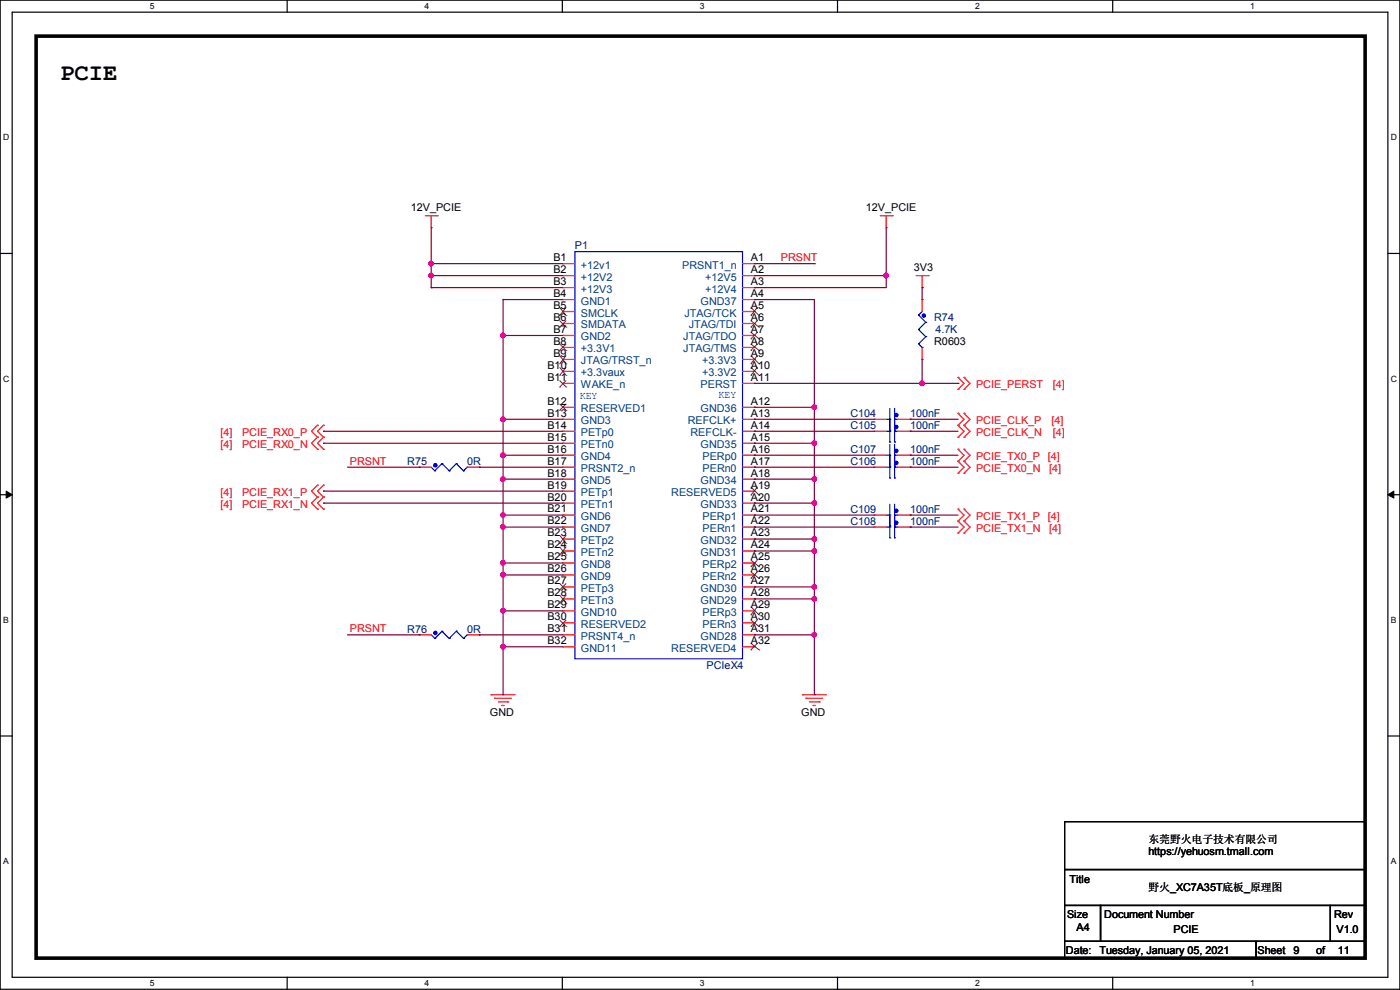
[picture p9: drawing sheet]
<svg xmlns="http://www.w3.org/2000/svg" width="297mm" height="210mm" viewBox="0 0 297 210" stroke-linecap="round" stroke-linejoin="round" font-family="sans-serif">
<path d="M0 0h297v209.8h-297zM2.6 2.6h291.8v204.7h-291.8z" fill="none" stroke="#000" stroke-width=".25"/>
<g fill="#fff">
<path d="M31.7 .3h1v2h-1z"/>
<path d="M31.7 207.6h1v1.9h-1z"/>
</g>
<path d="M60.9 0v2.6M60.9 207.3v2.5" fill="none" stroke="#000" stroke-width=".25"/>
<g fill="#fff">
<path d="M90.1 .3h1v2h-1z"/>
<path d="M90.1 207.6h1v1.9h-1z"/>
</g>
<path d="M119.3 0v2.6M119.3 207.3v2.5" fill="none" stroke="#000" stroke-width=".25"/>
<g fill="#fff">
<path d="M148.5 .3h.9v2h-.9z"/>
<path d="M148.5 207.6h.9v1.9h-.9z"/>
</g>
<path d="M177.7 0v2.6M177.7 207.3v2.5" fill="none" stroke="#000" stroke-width=".25"/>
<g fill="#fff">
<path d="M206.8 .3h1v2h-1z"/>
<path d="M206.8 207.6h1v1.9h-1z"/>
</g>
<path d="M236.1 0v2.6M236.1 207.3v2.5" fill="none" stroke="#000" stroke-width=".25"/>
<g fill="#fff">
<path d="M265.2 .3h1v2h-1z"/>
<path d="M265.2 207.6h1v1.9h-1z"/>
<path d="M.7 28.2h1.2v1.9h-1.2z"/>
<path d="M295.1 28.2h1.2v1.9h-1.2z"/>
<path d="M.7 79.3h1.2v2h-1.2z"/>
<path d="M295.1 79.3h1.2v2h-1.2z"/>
</g>
<path d="M0 53.8h2.6M294.4 53.8h2.6" fill="none" stroke="#000" stroke-width=".25"/>
<g fill="#fff">
<path d="M.7 130.5h1.2v2h-1.2z"/>
<path d="M295.1 130.5h1.1v2h-1.1z"/>
</g>
<path d="M0 104.9h2.6M294.4 104.9h2.6" fill="none" stroke="#000" stroke-width=".25"/>
<path d="M1.3 104.2l1.3 .7-1.3 .8zM294.4 104.9l1.3-.7v1.5z" fill="#000" stroke="#000" stroke-width=".21"/>
<g fill="#fff">
<path d="M.7 181.7h1.2v2h-1.2z"/>
<path d="M295.1 181.7h1.1v2h-1.1z"/>
</g>
<path d="M0 156.1h2.6M294.4 156.1h2.6M225.8 174.3h63.8v10.1h-63.8zM225.8 184.4h63.8v7.7h-63.8zM225.8 192.1h7.7v7.6h-7.7zM225.8 199.7h40.7v3.5h-40.7zM233.5 192.1h48.7v7.6h-48.7zM266.5 199.7h23.1v3.5h-23.1zM282.2 192.1h7.4v7.6h-7.4z" fill="none" stroke="#000" stroke-width=".25"/>
<path d="M7.7 7.7h281.9v195.5h-281.9z" fill="none" stroke="#000" stroke-width=".76"/>
<g fill="none" stroke="#f00" stroke-width=".25">
<path d="M90.2 45.8h2.6M91.5 48.3h.1M91.5 45.8v2.5M92.8 45.8h.1M119.4 55.9h.1M119.4 58.5h.1M119.4 58.5h2.6M119.4 55.9h2.6M157.5 58.5h2.6M157.5 55.9h2.6M160.1 55.9h.1M160.1 58.5h.1"/>
<path d="M186.7 45.8h2.6M188 48.3h.1M188 45.8v2.5M189.3 45.8h.1M194.4 58.5h2.5M195.6 58.5v2.5M196.9 58.5h.1M119.4 61h.1M119.4 63.5h.1M119.4 66.1h.1M119.4 68.6h.1M119.4 71.2h.1"/>
<path d="M119.4 73.7h.1M119.4 76.2h.1M119.4 78.8h.1M119.4 61h2.6M119.4 63.5h2.6M119.4 66.1h2.6M119.4 68.6h2.6M119.4 71.2h2.6M119.4 73.7h2.6M119.4 76.2h2.6M119.4 78.8h2.6M157.5 61h2.6"/>
<path d="M157.5 63.5h2.6M157.5 66.1h2.6M157.5 68.6h2.6M157.5 71.2h2.6M157.5 73.7h2.6M157.5 76.2h2.6M157.5 78.8h2.6M160.1 61h.1M160.1 63.5h.1M160.1 66.1h.1M160.1 68.6h.1M160.1 71.2h.1"/>
<path d="M160.1 73.7h.1M160.1 76.2h.1M160.1 78.8h.1M195.6 61h.1M195.6 63.5h.1M195.6 76.2h.1M195.6 63.5v2.6M195.6 73.7v2.5M67.4 90.2h.1M67.4 92.8h.1M67.4 95.3h.1M67.4 90.2l-1.3 1.3 1.3 1.3"/>
<path d="M67.4 92.8l-1.3 1.2 1.3 1.3M68.6 90.2h.1M68.6 92.8h.1M68.6 95.3h.1M68.6 90.2l-1.2 1.3 1.2 1.3M68.6 92.8l-1.2 1.2 1.2 1.3M88.9 99.1h.1M88.9 99.1h2.6M99.1 99.1h2.5M101.6 99.1h.1M119.4 81.3h.1M119.4 86.4h.1"/>
<path d="M119.4 88.9h.1M119.4 91.5h.1M119.4 94h.1M119.4 96.6h.1M119.4 99.1h.1M119.4 88.9h2.6M119.4 96.6h2.6M119.4 91.5h2.6M119.4 81.3h2.6M119.4 86.4h2.6M119.4 94h2.6M119.4 99.1h2.6"/>
<path d="M157.5 88.9h2.6M157.5 96.6h2.6M157.5 91.5h2.6M157.5 81.3h2.6M157.5 86.4h2.6M157.5 94h2.6M157.5 99.1h2.6M160.1 81.3h.1M160.1 86.4h.1M160.1 88.9h.1M160.1 91.5h.1M160.1 94h.1"/>
<path d="M160.1 96.6h.1M160.1 99.1h.1M185.5 88.9h.1M185.5 96.6h.1M185.5 91.5h.1M185.5 99.1h.1M185.5 88.9h2.5M185.5 96.6h2.5M185.5 91.5h2.5M185.5 99.1h2.5M190.5 88.9h2.6M190.5 96.6h2.6"/>
<path d="M190.5 91.5h2.6M190.5 99.1h2.6M193.1 88.9h.1M193.1 96.6h.1M193.1 91.5h.1M193.1 99.1h.1M203.2 80.1h.1M203.2 82.6h.1M203.2 87.7h.1M203.2 90.2h.1M203.2 92.8h.1M203.2 95.3h.1"/>
<path d="M203.2 97.8h.1M203.2 80.1l1.3 1.2-1.3 1.3M203.2 87.7l1.3 1.2-1.3 1.3M203.2 90.2l1.3 1.3-1.3 1.3M203.2 95.3l1.3 1.3-1.3 1.2M203.2 97.8l1.3 1.3-1.3 1.3M204.5 80.1h.1M204.5 82.6h.1M204.5 87.7h.1M204.5 90.2h.1M204.5 92.8h.1M204.5 95.3h.1"/>
<path d="M204.5 97.8h.1M204.5 80.1l1.3 1.2-1.3 1.3M204.5 87.7l1.3 1.2-1.3 1.3M204.5 90.2l1.3 1.3-1.3 1.3M204.5 95.3l1.3 1.3-1.3 1.2M204.5 97.8l1.3 1.3-1.3 1.3M67.4 102.9h.1M67.4 105.5h.1M67.4 108h.1M67.4 102.9l-1.3 1.3 1.3 1.3M67.4 105.5l-1.3 1.2 1.3 1.3M68.6 102.9h.1"/>
<path d="M68.6 105.5h.1M68.6 108h.1M68.6 102.9l-1.2 1.3 1.2 1.3M68.6 105.5l-1.2 1.2 1.2 1.3M119.4 101.6h.1M119.4 104.2h.1M119.4 106.7h.1M119.4 109.3h.1M119.4 111.8h.1M119.4 114.3h.1M119.4 116.9h.1M119.4 119.4h.1"/>
<path d="M119.4 109.3h2.6M119.4 101.6h2.6M119.4 104.2h2.6M119.4 106.7h2.6M119.4 111.8h2.6M119.4 114.3h2.6M119.4 116.9h2.6M119.4 119.4h2.6M157.5 109.3h2.6M157.5 101.6h2.6M157.5 104.2h2.6M157.5 106.7h2.6"/>
<path d="M157.5 111.8h2.6M157.5 114.3h2.6M157.5 116.9h2.6M157.5 119.4h2.6M160.1 101.6h.1M160.1 104.2h.1M160.1 106.7h.1M160.1 109.3h.1M160.1 111.8h.1M160.1 114.3h.1M160.1 116.9h.1M160.1 119.4h.1"/>
<path d="M185.5 109.3h.1M185.5 111.8h.1M185.5 109.3h2.5M185.5 111.8h2.5M190.5 109.3h2.6M190.5 111.8h2.6M193.1 109.3h.1M193.1 111.8h.1M203.2 100.4h.1M203.2 108h.1M203.2 110.5h.1M203.2 113.1h.1"/>
<path d="M203.2 108l1.3 1.3-1.3 1.2M203.2 110.5l1.3 1.3-1.3 1.3M204.5 100.4h.1M204.5 108h.1M204.5 110.5h.1M204.5 113.1h.1M204.5 108l1.3 1.3-1.3 1.2M204.5 110.5l1.3 1.3-1.3 1.3M88.9 134.7h.1M88.9 134.7h2.6M99.1 134.7h2.5M101.6 134.7h.1"/>
<path d="M119.4 122h.1M119.4 124.5h.1M119.4 127h.1M119.4 129.6h.1M119.4 132.1h.1M119.4 134.7h.1M119.4 137.2h.1M119.4 134.7h2.6M119.4 122h2.6M119.4 124.5h2.6M119.4 127h2.6M119.4 129.6h2.6"/>
<path d="M119.4 132.1h2.6M119.4 137.2h2.6M157.5 134.7h2.6M157.5 122h2.6M157.5 124.5h2.6M157.5 127h2.6M157.5 129.6h2.6M157.5 132.1h2.6M157.5 137.2h2.6M160.1 122h.1M160.1 124.5h.1M160.1 127h.1"/>
<path d="M160.1 129.6h.1M160.1 132.1h.1M160.1 134.7h.1M160.1 137.2h.1M104.2 147.4h.1M104.2 147.4h5.1M104.9 148.1h.1M104.9 148.1h3.6M105.7 148.9h2M106.5 149.6h.1M106.5 149.6h.5M107.7 148.9h.1"/>
<path d="M170.2 147.4h.1M170.2 147.4h5.1M171 148.1h.1M171 148.1h3.5M171.7 148.9h2.1M172.5 149.6h.1M172.5 149.6h.5M173.8 148.9h.1"/>
</g>
<g fill="none" stroke="#00f" stroke-width=".25">
<path d="M122 53.4h35.5v86.3h-35.5zM194.9 66.8h.1M194.9 69.9h.1M194.9 72.9h.1M194.9 66.8l1.5 1.6M194.9 69.9l1.5 1.5M194.9 72.9l.7 .8M195.6 73.7h.1M195.6 66.1l-.7 .7M196.4 68.4h.1M196.4 71.4h.1M196.4 68.4l-1.5 1.5"/>
<path d="M196.4 71.4l-1.5 1.5M91.5 99.1l.7 .8M92.2 99.9h.1M93.8 98.3h.1M93.8 98.3l-1.6 1.6M93.8 98.3l1.5 1.6M95.3 99.9h.1M96.8 98.3h.1M96.8 98.3l-1.5 1.6M96.8 98.3l1.5 1.6M98.3 99.9h.1M99.1 99.1h.1"/>
<path d="M99.1 99.1l-.8 .8M188 88.9h.8M188 96.6h.8M188 91.5h.8M188 99.1h.8M188.8 91.2h.1M188.8 88.9h.1M188.8 98.8h.1M188.8 96.6h.1M188.8 93.8h.1M188.8 91.5h.1M188.8 99.1h.1"/>
<path d="M188.8 86.7v7.1M188.8 94.3v7.1M189.8 91.2h.1M189.8 88.9h.1M189.8 98.8h.1M189.8 96.6h.1M189.8 93.8h.1M189.8 91.5h.1M189.8 99.1h.1M189.8 86.7v7.1M189.8 94.3v7.1M189.8 88.9h.7"/>
<path d="M189.8 96.6h.7M189.8 91.5h.7M189.8 99.1h.7M188 109.3h.8M188 111.8h.8M188.8 111.5h.1M188.8 109.3h.1M188.8 114.1h.1M188.8 111.8h.1M188.8 101.4h.1M188.8 107v7.1M189.8 111.5h.1"/>
<path d="M189.8 109.3h.1M189.8 114.1h.1M189.8 111.8h.1M189.8 101.4h.1M189.8 107v7.1M189.8 109.3h.7M189.8 111.8h.7M91.5 134.7l.7 .7M92.2 135.4h.1M93.8 133.9h.1M93.8 133.9l-1.6 1.5M93.8 133.9l1.5 1.5"/>
<path d="M95.3 135.4h.1M96.8 133.9h.1M96.8 133.9l-1.5 1.5M96.8 133.9l1.5 1.5M98.3 135.4h.1M99.1 134.7h.1M99.1 134.7l-.8 .7"/>
</g>
<g fill="#00f" stroke="#00f" stroke-width=".25">
<circle cx="190.1" cy="88" r=".36"/>
<circle cx="196" cy="67" r=".36"/>
<circle cx="92.3" cy="134.3" r=".36"/>
<circle cx="190.1" cy="95.7" r=".36"/>
<circle cx="190.1" cy="90.6" r=".36"/>
<circle cx="190.1" cy="108.4" r=".36"/>
<circle cx="190.1" cy="110.9" r=".36"/>
<circle cx="190.1" cy="98.2" r=".36"/>
<circle cx="92.3" cy="98.7" r=".36"/>
</g>
<g fill="none" stroke="#804000" stroke-width=".21">
<path d="M118.7 66.9h.1M118.7 69.4h.1M118.7 74.4h.1M118.7 77.2h.1M118.7 79.6h.1M118.7 65.2l1.4 1.7M118.7 68l1.4 1.4M118.7 72.9l1.4 1.5M118.7 75.4l1.4 1.8M118.7 77.9l1.4 1.7M120.1 66.9h.1M120.1 69.4h.1"/>
<path d="M120.1 74.4h.1M120.1 77.2h.1M120.1 79.6h.1M120.1 65.2l-1.4 1.7M120.1 68l-1.4 1.4M120.1 72.9l-1.4 1.5M120.1 75.4l-1.4 1.8M120.1 77.9l-1.4 1.7M159.3 66.9h.1M159.3 69.4h.1M159.3 71.9h.1M159.3 74.4h.1"/>
<path d="M159.3 77.2h.1M159.3 79.6h.1M159.3 65.2l1.7 1.7M159.3 68l1.7 1.4M159.3 70.5l1.7 1.4M159.3 72.9l1.7 1.5M159.3 75.4l1.7 1.8M159.3 77.9l1.7 1.7M160.7 75.4l-1.4 1.8M160.7 65.2l-1.4 1.7M160.7 68l-1.4 1.4M160.7 70.5l-1.4 1.4"/>
<path d="M160.7 72.9l-1.4 1.5M160.7 77.9l-1.4 1.7M161 66.9h.1M161 69.4h.1M161 71.9h.1M161 74.4h.1M161 77.2h.1M161 79.6h.1M118.7 82.1h.1M118.7 87.1h.1M118.7 80.7l1.4 1.4M118.7 85.6l1.4 1.5"/>
<path d="M120.1 82.1h.1M120.1 87.1h.1M120.1 80.7l-1.4 1.4M120.1 85.6l-1.4 1.5M118.7 115.3h.1M118.7 117.7h.1M118.7 113.5l1.4 1.8M118.7 116l1.4 1.7M120.1 115.3h.1M120.1 117.7h.1M120.1 113.5l-1.4 1.8M120.1 116l-1.4 1.7"/>
<path d="M159.3 105h.1M159.3 103.3l1.7 1.7M159.3 118.8l1.7 1.4M160.7 103.3l-1.4 1.7M160.7 118.8l-1.4 1.4M161 105h.1M118.7 125.2h.1M118.7 128h.1M118.7 132.9h.1M118.7 123.7l1.4 1.5M118.7 126.2l1.4 1.8M118.7 131.5l1.4 1.4"/>
<path d="M120.1 125.2h.1M120.1 128h.1M120.1 132.9h.1M120.1 123.7l-1.4 1.5M120.1 126.2l-1.4 1.8M120.1 131.5l-1.4 1.4M159.3 120.2h.1M159.3 122.7h.1M159.3 130.4h.1M159.3 132.9h.1M159.3 137.9h.1M159.3 121.3l1.7 1.4"/>
<path d="M159.3 128.7l1.7 1.7M159.3 131.5l1.7 1.4M159.3 136.4l1.7 1.5M160.7 121.3l-1.4 1.4M160.7 128.7l-1.4 1.7M160.7 131.5l-1.4 1.4M160.7 136.4l-1.4 1.5M161 120.2h.1M161 122.7h.1M161 130.4h.1M161 132.9h.1M161 137.9h.1"/>
</g>
<g fill="none" stroke="#800040" stroke-width=".25">
<path d="M91.5 55.9h.1M91.5 58.5h.1M91.5 55.9h27.9M91.5 58.5h27.9M91.5 48.3v12.7M160.1 58.5h.1M160.1 55.9h12.7M160.1 58.5h27.9M172.8 55.9h.1M188 58.5h.1M188 48.3v12.7h-27.9M91.5 61h.1"/>
<path d="M91.5 61h27.9M106.7 63.5h.1M106.7 71.2h.1M106.7 63.5h12.7M106.7 71.2h12.7M106.7 63.5v83.9M160.1 61h.1M160.1 63.5h.1M160.1 63.5h12.7v83.9M195.6 61h.1M195.6 61v2.5M195.6 76.2v5.1"/>
<path d="M68.6 91.5h.1M68.6 94h.1M68.6 94h50.8M68.6 91.5h50.8M73.7 99.1h15.2M88.9 99.1h.1M101.6 99.1h.1M101.6 99.1h17.8M106.7 88.9h.1M106.7 96.6h.1M106.7 88.9h12.7M106.7 96.6h12.7"/>
<path d="M160.1 86.4h.1M160.1 94h.1M160.1 88.9h.1M160.1 91.5h.1M160.1 96.6h.1M160.1 99.1h.1M160.1 86.4h12.7M160.1 88.9h25.4M160.1 96.6h25.4M160.1 94h12.7M160.1 99.1h25.4M160.1 81.3h43.1"/>
<path d="M160.1 91.5h25.4M172.8 86.4h.1M172.8 94h.1M193.1 88.9h.1M193.1 91.5h.1M193.1 96.6h.1M193.1 99.1h.1M193.1 88.9h10.1M193.1 96.6h10.1M193.1 99.1h10.1M193.1 91.5h10.1M195.6 81.3h.1"/>
<path d="M203.2 81.3h.1M68.6 104.2h.1M68.6 106.7h.1M68.6 106.7h50.8M68.6 104.2h50.8M106.7 101.6h.1M106.7 109.3h.1M106.7 111.8h.1M106.7 119.4h.1M106.7 101.6h12.7M106.7 109.3h12.7M106.7 111.8h12.7"/>
<path d="M106.7 119.4h12.7M160.1 116.9h.1M160.1 114.3h.1M160.1 106.7h.1M160.1 101.6h.1M160.1 109.3h.1M160.1 111.8h.1M160.1 101.6h12.7M160.1 109.3h25.4M160.1 111.8h25.4M160.1 116.9h12.7M160.1 114.3h12.7"/>
<path d="M160.1 106.7h12.7M172.8 101.6h.1M172.8 106.7h.1M172.8 114.3h.1M172.8 116.9h.1M193.1 109.3h.1M193.1 111.8h.1M193.1 109.3h10.1M193.1 111.8h10.1M73.7 134.7h15.2M88.9 134.7h.1M101.6 134.7h.1"/>
<path d="M101.6 134.7h17.8M106.7 122h.1M106.7 129.6h.1M106.7 137.2h.1M106.7 122h12.7M106.7 129.6h12.7M106.7 137.2h12.7M160.1 134.7h.1M160.1 127h.1M160.1 124.5h.1M160.1 134.7h12.7M160.1 127h12.7"/>
<path d="M160.1 124.5h12.7M172.8 124.5h.1M172.8 127h.1M172.8 134.7h.1M106.7 147.4h.1M172.8 147.4h.1"/>
</g>
<g fill="#f0f" stroke="#f0f" stroke-width=".25">
<circle cx="91.5" cy="58.4" r=".49"/>
<circle cx="91.5" cy="55.9" r=".49"/>
<circle cx="188" cy="58.4" r=".49"/>
<circle cx="106.7" cy="71.1" r=".49"/>
<circle cx="106.7" cy="88.9" r=".49"/>
<circle cx="106.7" cy="96.5" r=".49"/>
<circle cx="106.7" cy="111.8" r=".49"/>
<circle cx="106.7" cy="119.4" r=".49"/>
<circle cx="106.7" cy="121.9" r=".49"/>
<circle cx="106.7" cy="129.6" r=".49"/>
<circle cx="172.7" cy="116.9" r=".49"/>
<circle cx="106.7" cy="101.6" r=".49"/>
<circle cx="106.7" cy="109.2" r=".49"/>
<circle cx="106.7" cy="137.2" r=".49"/>
<circle cx="172.7" cy="86.4" r=".49"/>
<circle cx="172.7" cy="94" r=".49"/>
<circle cx="172.7" cy="101.6" r=".49"/>
<circle cx="172.7" cy="106.7" r=".49"/>
<circle cx="172.7" cy="114.3" r=".49"/>
<circle cx="172.7" cy="124.5" r=".49"/>
<circle cx="172.7" cy="127" r=".49"/>
<circle cx="172.7" cy="134.6" r=".49"/>
<circle cx="195.6" cy="81.3" r=".49"/>
</g>
<text font-size="5.1" x="12.7" y="17">PCIE</text>
<g font-size="2.3">
<text x="87.2" y="44.8">12V_PCIE</text>
<text x="183.7" y="44.8">12V_PCIE</text>
<text x="117.4" y="55.4">B1</text>
<text x="117.4" y="57.9">B2</text>
<text x="159.3" y="55.4">A1</text>
<text x="159.3" y="57.9">A2</text>
<text x="193.9" y="57.5">3V3</text>
<text x="117.4" y="60.5">B3</text>
<text x="117.4" y="63">B4</text>
<text x="117.4" y="65.5">B5</text>
<text x="159.3" y="60.5">A3</text>
<text x="159.3" y="63">A4</text>
<text x="159.3" y="65.5">A5</text>
<text x="117.4" y="68.1">B6</text>
<text x="117.4" y="70.6">B7</text>
<text x="159.3" y="68.1">A6</text>
<text x="159.3" y="70.6">A7</text>
<text x="117.4" y="73.2">B8</text>
<text x="117.4" y="75.7">B9</text>
<text x="159.3" y="73.2">A8</text>
<text x="159.3" y="75.7">A9</text>
<text x="198.2" y="73.2">R0603</text>
<text x="116.1" y="78.2">B10</text>
<text x="116.1" y="80.8">B11</text>
<text x="159.3" y="78.2">A10</text>
<text x="159.3" y="80.8">A11</text>
<text x="116.1" y="85.9">B12</text>
<text x="116.1" y="88.4">B13</text>
<text x="159.3" y="85.9">A12</text>
<text x="159.3" y="88.4">A13</text>
<text x="116.1" y="90.9">B14</text>
<text x="116.1" y="93.5">B15</text>
<text x="159.3" y="90.9">A14</text>
<text x="159.3" y="93.5">A15</text>
<text x="116.1" y="96">B16</text>
<text x="116.1" y="98.6">B17</text>
<text x="116.1" y="101.1">B18</text>
<text x="159.3" y="96">A16</text>
<text x="159.3" y="98.6">A17</text>
<text x="159.3" y="101.1">A18</text>
<text x="116.1" y="103.6">B19</text>
<text x="116.1" y="106.2">B20</text>
<text x="159.3" y="103.6">A19</text>
<text x="159.3" y="106.2">A20</text>
<text x="116.1" y="108.7">B21</text>
<text x="116.1" y="111.3">B22</text>
<text x="116.1" y="113.8">B23</text>
<text x="159.3" y="108.7">A21</text>
<text x="159.3" y="111.3">A22</text>
<text x="159.3" y="113.8">A23</text>
<text x="116.1" y="116.3">B24</text>
<text x="116.1" y="118.9">B25</text>
<text x="159.3" y="116.3">A24</text>
<text x="159.3" y="118.9">A25</text>
<text x="116.1" y="121.4">B26</text>
<text x="116.1" y="124">B27</text>
<text x="159.3" y="121.4">A26</text>
<text x="159.3" y="124">A27</text>
<text x="116.1" y="126.5">B28</text>
<text x="116.1" y="129">B29</text>
<text x="116.1" y="131.6">B30</text>
<text x="159.3" y="126.5">A28</text>
<text x="159.3" y="129">A29</text>
<text x="159.3" y="131.6">A30</text>
<text x="116.1" y="134.1">B31</text>
<text x="116.1" y="136.7">B32</text>
<text x="159.3" y="134.1">A31</text>
<text x="159.3" y="136.7">A32</text>
<text x="103.9" y="152">GND</text>
<text x="170" y="152">GND</text>
<text x="243.6" y="178.9">东莞野火电子技术有限公司</text>
<text x="243.6" y="181.4">https://yehuosm.tmall.com</text>
<text x="226.9" y="187.3">Title</text>
<text x="243.6" y="189.1">野火_XC7A35T底板_原理图</text>
<text x="226.4" y="194.6">Size</text>
<text x="228.4" y="197.4">A4</text>
<text x="234.2" y="194.6">Document Number</text>
<text x="249" y="198">PCIE</text>
<text x="283" y="194.6">Rev</text>
<text x="283.5" y="198">V1.0</text>
<text x="226.1" y="202.3">Date:</text>
<text x="233.2" y="202.3">Tuesday, January 05, 2021</text>
<text x="266.8" y="202.3">Sheet</text>
<text x="274.4" y="202.3">9</text>
<text x="279.2" y="202.3">of</text>
<text x="283.8" y="202.3">11</text>
</g>
<g font-size="2.3" fill="#000080">
<text x="122" y="52.9">P1</text>
<text x="198.2" y="68.2">R74</text>
<text x="198.4" y="70.7">4.7K</text>
<text x="180.4" y="88.5">C104</text>
<text x="193.1" y="88.5">100nF</text>
<text x="180.4" y="91">C105</text>
<text x="193.1" y="91">100nF</text>
<text x="86.4" y="98.6">R75</text>
<text x="99.1" y="98.6">0R</text>
<text x="180.4" y="96.1">C107</text>
<text x="180.4" y="98.6">C106</text>
<text x="193.1" y="96.1">100nF</text>
<text x="193.1" y="98.6">100nF</text>
<text x="180.4" y="108.8">C109</text>
<text x="180.4" y="111.3">C108</text>
<text x="193.1" y="108.8">100nF</text>
<text x="193.1" y="111.3">100nF</text>
<text x="86.4" y="134.2">R76</text>
<text x="99.1" y="134.2">0R</text>
<text x="149.9" y="141.8">PCIeX4</text>
</g>
<g font-size="2.3" fill="#004080">
<text x="123.2" y="57">+12v1</text>
<text x="123.2" y="59.5">+12V2</text>
<text x="144.7" y="57">PRSNT1_n</text>
<text x="149.6" y="59.5">+12V5</text>
<text x="123.2" y="62.1">+12V3</text>
<text x="123.2" y="64.6">GND1</text>
<text x="148.6" y="64.6">GND37</text>
<text x="149.6" y="62.1">+12V4</text>
<text x="123.2" y="67.1">SMCLK</text>
<text x="123.2" y="69.7">SMDATA</text>
<text x="145.2" y="67.1">JTAG/TCK</text>
<text x="146.1" y="69.7">JTAG/TDI</text>
<text x="123.2" y="72.2">GND2</text>
<text x="123.2" y="74.8">+3.3V1</text>
<text x="123.2" y="77.3">JTAG/TRST_n</text>
<text x="145" y="72.2">JTAG/TDO</text>
<text x="145" y="74.8">JTAG/TMS</text>
<text x="148.9" y="77.3">+3.3V3</text>
<text x="123.2" y="79.8">+3.3vaux</text>
<text x="123.2" y="82.4">WAKE_n</text>
<text x="148.6" y="82.4">PERST</text>
<text x="148.9" y="79.8">+3.3V2</text>
<text x="123.2" y="87.5">RESERVED1</text>
<text x="148.6" y="87.5">GND36</text>
<text x="123.2" y="90">GND3</text>
<text x="123.2" y="92.5">PETp0</text>
<text x="123.2" y="95.1">PETn0</text>
<text x="145.9" y="90">REFCLK+</text>
<text x="146.5" y="92.5">REFCLK-</text>
<text x="148.6" y="95.1">GND35</text>
<text x="123.2" y="97.6">GND4</text>
<text x="123.2" y="100.2">PRSNT2_n</text>
<text x="149" y="97.6">PERp0</text>
<text x="149.1" y="100.2">PERn0</text>
<text x="123.2" y="102.7">GND5</text>
<text x="123.2" y="105.2">PETp1</text>
<text x="123.2" y="107.8">PETn1</text>
<text x="142.4" y="105.2">RESERVED5</text>
<text x="148.6" y="102.7">GND34</text>
<text x="148.6" y="107.8">GND33</text>
<text x="123.2" y="110.3">GND6</text>
<text x="123.2" y="112.9">GND7</text>
<text x="149" y="110.3">PERp1</text>
<text x="149.1" y="112.9">PERn1</text>
<text x="123.2" y="115.4">PETp2</text>
<text x="123.2" y="117.9">PETn2</text>
<text x="148.6" y="115.4">GND32</text>
<text x="148.6" y="117.9">GND31</text>
<text x="123.2" y="120.5">GND8</text>
<text x="123.2" y="123">GND9</text>
<text x="123.2" y="125.6">PETp3</text>
<text x="148.6" y="125.6">GND30</text>
<text x="149" y="120.5">PERp2</text>
<text x="149.1" y="123">PERn2</text>
<text x="123.2" y="128.1">PETn3</text>
<text x="123.2" y="130.6">GND10</text>
<text x="148.6" y="128.1">GND29</text>
<text x="149" y="130.6">PERp3</text>
<text x="123.2" y="133.2">RESERVED2</text>
<text x="123.2" y="135.7">PRSNT4_n</text>
<text x="148.6" y="135.7">GND28</text>
<text x="149.1" y="133.2">PERn3</text>
<text x="123.2" y="138.3">GND11</text>
<text x="142.4" y="138.3">RESERVED4</text>
</g>
<g font-size="2.3" fill="#f00">
<text x="165.7" y="55.4">PRSNT</text>
<text x="207.1" y="82.4">PCIE_PERST</text>
<text x="223.3" y="82.4">[4]</text>
<text x="46.8" y="92.5">[4]</text>
<text x="46.8" y="95.1">[4]</text>
<text x="51.4" y="92.5">PCIE_RX0_P</text>
<text x="51.4" y="95.1">PCIE_RX0_N</text>
<text x="207.1" y="90">PCIE_CLK_P</text>
<text x="207.1" y="92.5">PCIE_CLK_N</text>
<text x="223.1" y="90">[4]</text>
<text x="223.3" y="92.5">[4]</text>
<text x="74.2" y="98.6">PRSNT</text>
<text x="207.1" y="97.6">PCIE_TX0_P</text>
<text x="207.1" y="100.2">PCIE_TX0_N</text>
<text x="222.3" y="97.6">[4]</text>
<text x="222.6" y="100.2">[4]</text>
<text x="46.8" y="105.2">[4]</text>
<text x="46.8" y="107.8">[4]</text>
<text x="51.4" y="105.2">PCIE_RX1_P</text>
<text x="51.4" y="107.8">PCIE_RX1_N</text>
<text x="207.1" y="110.3">PCIE_TX1_P</text>
<text x="207.1" y="112.9">PCIE_TX1_N</text>
<text x="222.3" y="110.3">[4]</text>
<text x="222.6" y="112.9">[4]</text>
<text x="74.2" y="134.2">PRSNT</text>
</g>
<g font-size="2.3" fill="#00f">
<text x="123" y="84.7">KEY</text>
<text x="152.4" y="84.5">KEY</text>
</g>
<g font-size="1.8">
<text x="31.8" y="1.9">5</text>
<text x="90.1" y="1.9">4</text>
<text x="148.5" y="1.9">3</text>
<text x="206.8" y="1.9">2</text>
<text x="265.2" y="1.9">1</text>
<text x=".7" y="29.8">D</text>
<text x="295.1" y="29.8">D</text>
<text x=".7" y="80.9">C</text>
<text x="295.1" y="80.9">C</text>
<text x=".7" y="132.1">B</text>
<text x="295.1" y="132.1">B</text>
<text x=".7" y="183.3">A</text>
<text x="295.1" y="183.3">A</text>
<text x="31.8" y="209.2">5</text>
<text x="90.1" y="209.2">4</text>
<text x="148.5" y="209.2">3</text>
<text x="206.8" y="209.2">2</text>
<text x="265.2" y="209.2">1</text>
</g>
</svg>
